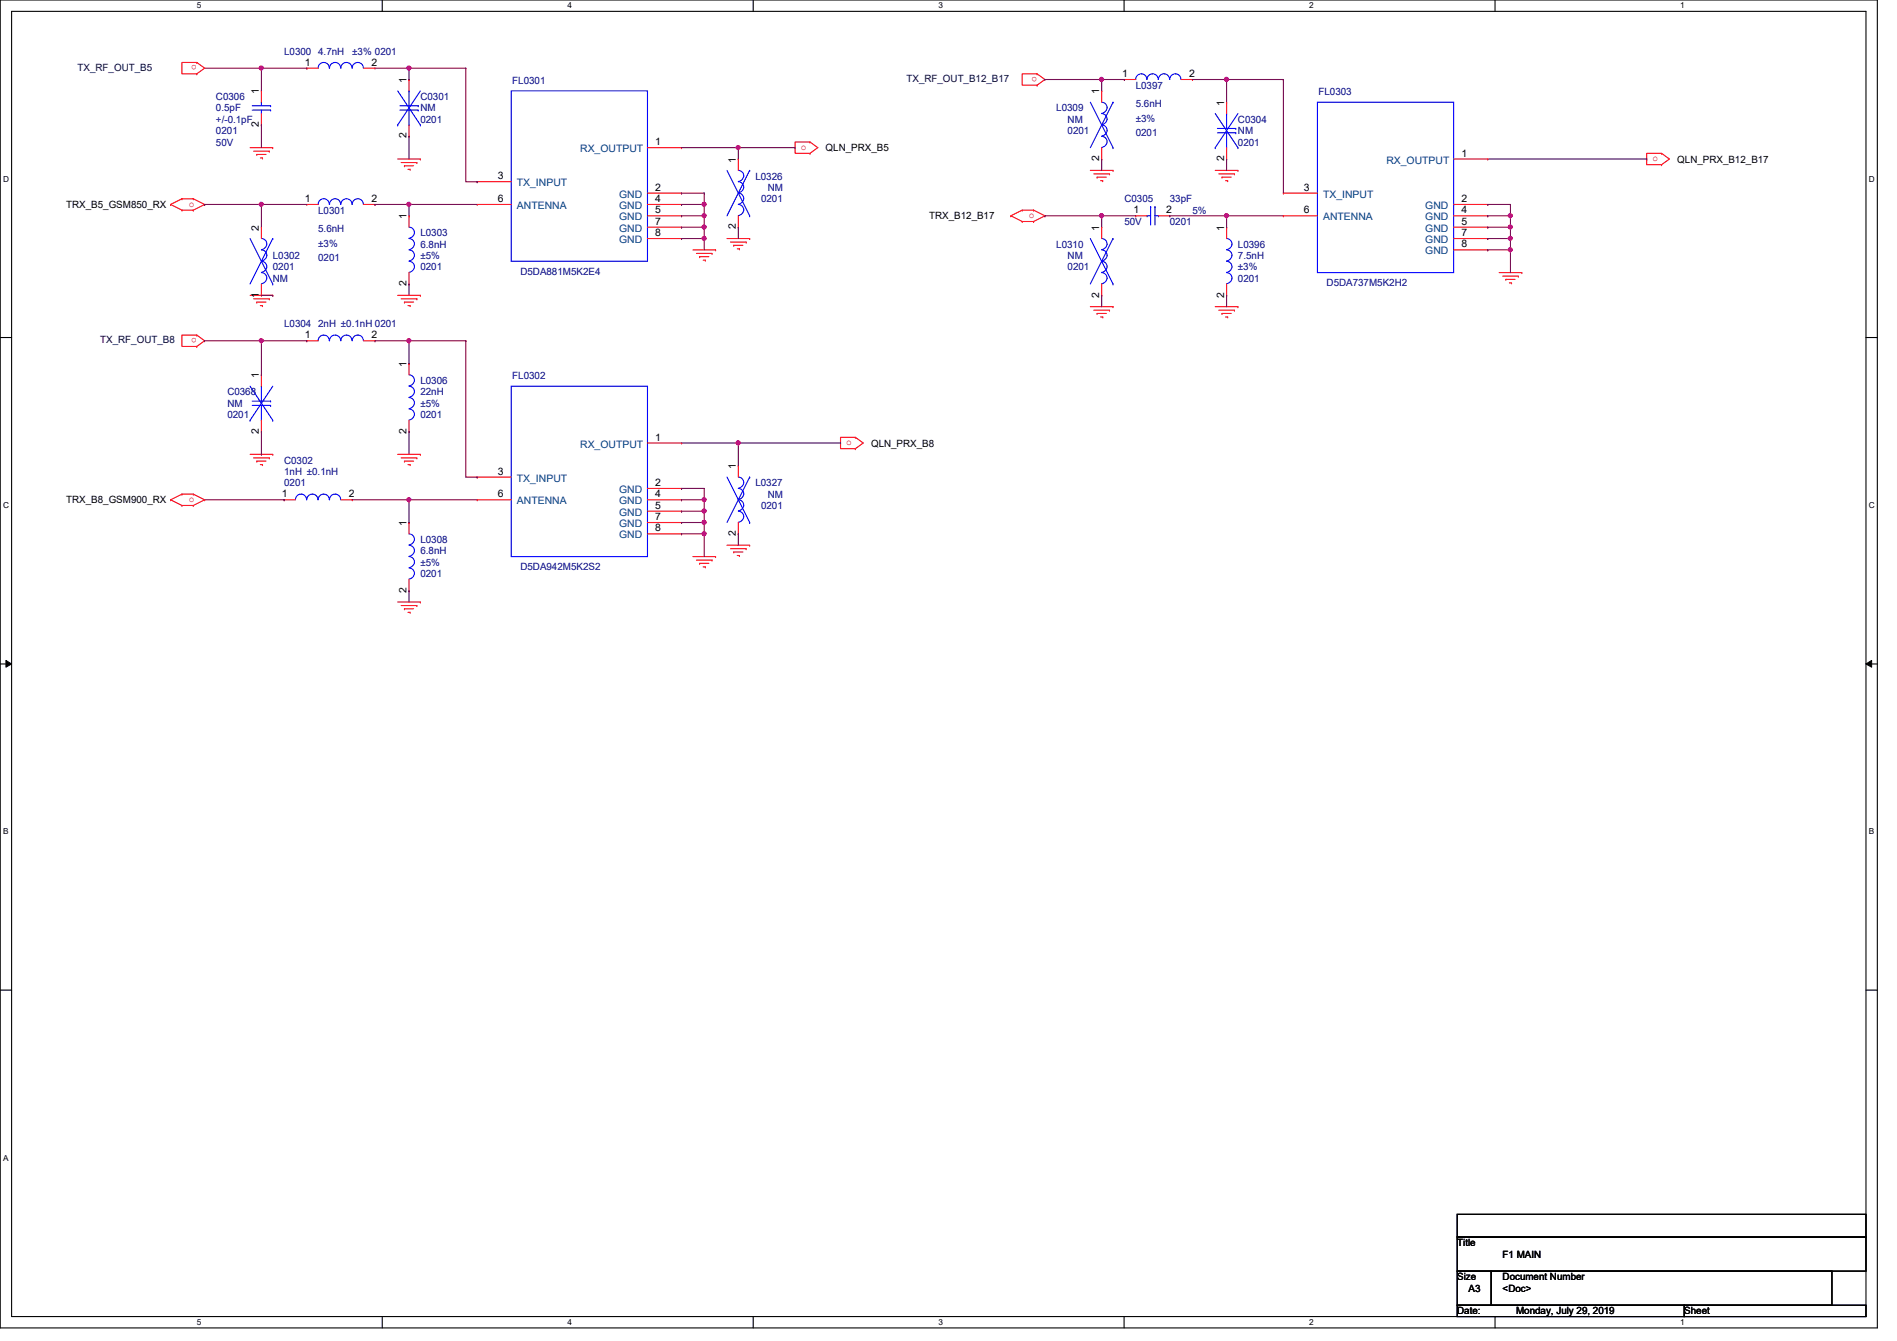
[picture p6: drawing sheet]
<svg xmlns="http://www.w3.org/2000/svg" width="297mm" height="210mm" viewBox="0 0 297 210" stroke-linecap="round" stroke-linejoin="round" font-family="sans-serif">
<path d="M0 0h294v207.9h-294zM1.8 1.8h290.4v204.3h-290.4z" fill="none" stroke="#000" stroke-width=".17"/>
<g fill="#fff">
<path d="M30.8 .2h.7v1.4h-.7z"/>
<path d="M30.8 206.2h.7v1.4h-.7z"/>
</g>
<path d="M59.9 0v1.8M59.9 206.1v1.8" fill="none" stroke="#000" stroke-width=".17"/>
<g fill="#fff">
<path d="M88.9 .2h.6v1.4h-.6z"/>
<path d="M88.9 206.2h.6v1.4h-.6z"/>
</g>
<path d="M117.9 0v1.8M117.9 206.1v1.8" fill="none" stroke="#000" stroke-width=".17"/>
<g fill="#fff">
<path d="M146.9 .2h.7v1.4h-.7z"/>
<path d="M146.9 206.2h.7v1.4h-.7z"/>
</g>
<path d="M176 0v1.8M176 206.1v1.8" fill="none" stroke="#000" stroke-width=".17"/>
<g fill="#fff">
<path d="M205 .2h.7v1.4h-.7z"/>
<path d="M205 206.2h.7v1.4h-.7z"/>
</g>
<path d="M234.1 0v1.8M234.1 206.1v1.8" fill="none" stroke="#000" stroke-width=".17"/>
<g fill="#fff">
<path d="M263.1 .2h.7v1.4h-.7z"/>
<path d="M263.1 206.2h.7v1.4h-.7z"/>
<path d="M.5 27.3h.9v1.4h-.9z"/>
<path d="M292.6 27.3h.9v1.4h-.9z"/>
<path d="M.5 78.4h.9v1.4h-.9z"/>
<path d="M292.6 78.4h.9v1.4h-.9z"/>
</g>
<path d="M0 52.8h1.8M292.2 52.8h1.8" fill="none" stroke="#000" stroke-width=".17"/>
<g fill="#fff">
<path d="M.5 129.5h.8v1.4h-.8z"/>
<path d="M292.6 129.5h.9v1.4h-.9z"/>
</g>
<path d="M0 103.9h1.8M292.2 103.9h1.8" fill="none" stroke="#000" stroke-width=".17"/>
<path d="M.9 103.4l.9 .5-.9 .5zM292.2 103.9l.9-.5v1z" fill="#000"/>
<path d="M.9 103.4l.9 .5-.9 .5zM292.2 103.9l.9-.5v1z" fill="none" stroke="#000" stroke-width=".16"/>
<path d="M.5 180.5h.8v1.4h-.8z" fill="#fff"/>
<path d="M0 155h1.8M292.2 155h1.8M228.2 190.1h64v3.5h-64zM228.2 193.6h64v5.4h-64zM228.2 199h5.3v5.3h-5.3zM233.5 199h53.3v5.3h-53.3zM228.2 204.3h35.5v1.8h-35.5zM263.7 204.3h28.5v1.8h-28.5z" fill="none" stroke="#000" stroke-width=".17"/>
<g fill="none" stroke="#f00" stroke-width=".17">
<path d="M30.8 11.6h.1M30.8 9.8h.1M30.8 9.8h-2.3v1.8h2.3M30.8 9.8l1.2 .9-1.2 .9M40.9 14.2h.1M40.9 19.6h.1M40.9 14.2v1.8M40.9 17.8v1.8M48 10.7h.1M48 10.7h1.8M56.9 10.7h1.8M58.7 10.7h.1"/>
<path d="M64 12.4h.1M64 12.4v1.8M64 19.6v1.7M162.4 13.3h.1M162.4 11.6h.1M162.4 11.6h-2.3v1.7h2.3M162.4 11.6l1.2 .8-1.2 .9M172.5 14.2h.1M172.5 14.2v1.8M176.1 12.4h.1M176.1 12.4h1.7M185 12.4h1.7"/>
<path d="M186.7 12.4h.1M192.1 16h.1M192.1 16v1.8M26.7 32h.1M26.7 32l1.8 .9M28.5 31.1h.1M28.5 32.9h.1M28.5 31.1h1.8M28.5 31.1l-1.8 .9M28.5 32.9h1.8M30.3 31.1h.1M30.3 32.9h.1"/>
<path d="M30.3 31.1l1.7 .9M32 32h.1M32 32l-1.7 .9M39.2 23.1h3.5M39.7 23.7h2.5M40.2 24.2h.1M40.2 24.2h1.5M40.8 24.7h.3M40.9 35.6h.1M40.9 35.6v1.7M41.1 24.7h.1M42.2 23.7h.1"/>
<path d="M42.7 23.1h.1M48 32h.1M48 32h1.8M56.9 32h1.8M58.7 32h.1M62.3 24.9h3.5M62.8 25.4h2.5M63.3 26h.1M63.3 26h1.5M63.9 26.5h.3M64 21.3h.1M64 33.8h.1"/>
<path d="M64 33.8v1.8M64.2 26.5h.1M65.3 25.4h.1M65.8 24.9h.1M74.7 28.4h.1M74.7 32h.1M74.7 32h5.3M74.7 28.4h5.3M101.4 37.3h5.3M101.4 23.1h5.3M101.4 33.8h5.3M101.4 30.2h5.3"/>
<path d="M101.4 32h5.3M101.4 35.6h5.3M106.7 23.1h.1M106.7 30.2h.1M106.7 32h.1M106.7 33.8h.1M106.7 35.6h.1M106.7 37.3h.1M108.5 39.1h3.6M109 39.7h2.5M111.5 39.7h.1M112.1 39.1h.1"/>
<path d="M113.8 37.3h3.6M114.4 37.9h2.4M114.9 38.4h.1M114.9 38.4h1.4M115.4 38.9h.4M115.6 24.9h.1M115.6 35.6h.1M115.6 24.9v1.8M115.6 33.8v1.8M115.8 38.9h.1M116.8 37.9h.1M117.4 37.3h.1"/>
<path d="M126.8 22.2h.1M126.8 24h.1M126.8 22.2h-2.3v1.8h2.3M126.8 22.2l1.3 .9-1.3 .9M158.3 33.8h.1M158.3 33.8l1.8 .9M160.1 32.9h.1M160.1 34.7h.1M160.1 32.9h1.7M160.1 32.9l-1.8 .9M160.1 34.7h1.7M161.8 32.9h.1"/>
<path d="M161.8 34.7h.1M161.8 32.9l1.8 .9M163.6 33.8h.1M163.6 33.8l-1.8 .9M170.7 26.7h3.6M171.3 27.2h2.4M171.8 27.7h.1M171.8 27.7h1.4M172.3 28.3h.4M172.5 35.6h.1M172.5 24.9h.1M172.5 23.1v1.8"/>
<path d="M172.5 35.6v1.7M172.7 28.3h.1M173.7 27.2h.1M174.3 26.7h.1M177.8 33.8h.1M177.8 33.8h1.8M181.4 33.8h1.8M183.2 33.8h.1M190.3 26.7h3.5M190.8 27.2h2.5M191.3 27.7h.1M191.3 27.7h1.5"/>
<path d="M191.9 28.3h.3M192.1 35.6h.1M192.1 24.9h.1M192.1 23.1v1.8M192.1 35.6v1.7M192.2 28.3h.1M193.3 27.2h.1M193.8 26.7h.1M201 30.2h.1M201 33.8h.1M201 33.8h5.3M201 30.2h5.3"/>
<path d="M227.6 39.1h5.4M227.6 24.9h5.4M227.6 37.3h5.4M227.6 33.8h5.4M227.6 32h5.4M227.6 35.6h5.4M233 24.9h.1M233 32h.1M233 33.8h.1M233 35.6h.1M233 37.3h.1M233 39.1h.1"/>
<path d="M260.2 24h.1M260.2 25.8h.1M260.2 24h-2.4v1.8h2.4M260.2 24l1.2 .9-1.2 .9M30.8 54.2h.1M30.8 52.5h.1M30.8 52.5h-2.3v1.7h2.3M30.8 52.5l1.2 .8-1.2 .9M39.2 46.2h3.5M39.7 46.8h2.5M40.2 47.3h.1M40.2 47.3h1.5"/>
<path d="M40.8 47.8h.3M40.9 46.2h.1M40.9 58.7h.1M40.9 44.4v1.8M40.9 58.7v1.8M41.1 47.8h.1M42.2 46.8h.1M42.7 46.2h.1M48 53.3h.1M48 53.3h1.8M56.9 53.3h1.8M58.7 53.3h.1"/>
<path d="M62.3 46.2h3.5M62.8 46.8h2.5M63.3 47.3h.1M63.3 47.3h1.5M63.9 47.8h.3M64 56.9h.1M64 44.4h.1M64 42.7v1.7M64 56.9v1.8M64.2 47.8h.1M65.3 46.8h.1M65.8 46.2h.1"/>
<path d="M109.6 40.2h.1M109.6 40.2h1.4M110.1 40.7h.3M110.4 40.7h.1M170.7 48h3.6M171.3 48.6h2.4M171.8 49.1h.1M171.8 49.1h1.4M172.3 49.6h.4M172.5 46.2h.1M172.5 44.4v1.8M172.7 49.6h.1"/>
<path d="M173.7 48.6h.1M174.3 48h.1M190.3 48h3.5M190.8 48.6h2.5M191.3 49.1h.1M191.3 49.1h1.5M191.9 49.6h.3M192.1 46.2h.1M192.1 44.4v1.8M192.2 49.6h.1M193.3 48.6h.1M193.8 48h.1"/>
<path d="M234.7 42.7h3.6M235.3 43.2h2.4M235.8 43.7h.1M235.8 43.7h1.4M236.3 44.3h.4M236.7 44.3h.1M237.7 43.2h.1M238.3 42.7h.1M26.7 78.2h.1M26.7 78.2l1.8 .9M28.5 77.3h.1M28.5 79.1h.1"/>
<path d="M28.5 77.3h1.8M28.5 77.3l-1.8 .9M28.5 79.1h1.8M30.3 77.3h.1M30.3 79.1h.1M30.3 77.3l1.7 .9M32 78.2h.1M32 78.2l-1.7 .9M39.2 71.1h3.5M39.7 71.7h2.5M40.2 72.2h.1M40.2 72.2h1.5"/>
<path d="M40.8 72.7h.3M40.9 67.6h.1M40.9 65.8v1.8M41.1 72.7h.1M42.2 71.7h.1M42.7 71.1h.1M44.5 78.2h.1M44.5 78.2h1.8M53.4 78.2h1.8M55.2 78.2h.1M62.3 71.1h3.5M62.8 71.7h2.5"/>
<path d="M63.3 72.2h.1M63.3 72.2h1.5M63.9 72.7h.3M64 67.6h.1M64 65.8v1.8M64.2 72.7h.1M65.3 71.7h.1M65.8 71.1h.1M74.7 74.7h.1M74.7 78.2h.1M74.7 74.7h5.3M74.7 78.2h5.3"/>
<path d="M101.4 78.2h5.3M101.4 69.3h5.3M101.4 76.5h5.3M106.7 69.3h.1M106.7 76.5h.1M106.7 78.2h.1M115.6 72.9h.1M115.6 72.9v1.8M133.9 68.5h.1M133.9 70.2h.1M133.9 68.5h-2.3v1.7h2.3M133.9 68.5l1.3 .8-1.3 .9"/>
<path d="M62.3 94.2h3.5M62.8 94.8h2.5M63.3 95.3h.1M63.3 95.3h1.5M63.9 95.8h.3M64 81.8h.1M64 92.5h.1M64 81.8v1.8M64 90.7v1.8M64.2 95.8h.1M65.3 94.8h.1M65.8 94.2h.1"/>
<path d="M101.4 80h5.3M101.4 81.8h5.3M101.4 83.6h5.3M106.7 80h.1M106.7 81.8h.1M106.7 83.6h.1M108.5 87.1h3.6M109 87.7h2.5M109.6 88.2h.1M109.6 88.2h1.4M110.1 88.7h.3M110.4 88.7h.1"/>
<path d="M111.5 87.7h.1M112.1 87.1h.1M113.8 85.3h3.6M114.4 85.9h2.4M114.9 86.4h.1M114.9 86.4h1.4M115.4 87h.4M115.6 83.6h.1M115.6 81.8v1.8M115.8 87h.1M116.8 85.9h.1M117.4 85.3h.1"/>
</g>
<g fill="none" stroke="#00f" stroke-width=".17">
<path d="M39.5 16.6h2.9M39.5 17.2h2.9M40.9 16h.1M40.9 17.8h.1M40.9 16v.6M40.9 17.2v.6M42.4 16.6h.1M42.4 17.2h.1M49.8 10.7a.87 .87 0 0 1 .9-.9 .87 .87 0 0 1 .9 .9M51.6 10.7a.87 .87 0 0 1 .9-.9 .87 .87 0 0 1 .8 .9M53.4 10.7a.87 .87 0 0 1 .8-.9 .87 .87 0 0 1 .9 .9M55.2 10.7a.87 .87 0 0 1 .8-.9 .87 .87 0 0 1 .9 .9"/>
<path d="M62.3 19.6h.1M62.3 14.2l3.5 5.4M62.6 16.6h2.9M62.6 17.2h2.9M64 14.2h.1M64 19.6h.1M64 14.2v2.4M64 17.2v2.4M65.5 16.6h.1M65.5 17.2h.1M65.8 19.6h.1M65.8 14.2l-3.5 5.4"/>
<path d="M80 14.2h21.4v26.7h-21.4zM170.7 16l3.6 7.1M172.5 16a.87 .87 0 0 1 .9 .9 .87 .87 0 0 1-.9 .8M172.5 17.8a.87 .87 0 0 1 .9 .8 .87 .87 0 0 1-.9 .9M172.5 19.6a.87 .87 0 0 1 .9 .8 .87 .87 0 0 1-.9 .9M174.3 16h.1M174.3 16l-3.6 7.1M177.8 12.4a.87 .87 0 0 1 .9-.8 .87 .87 0 0 1 .9 .8M179.6 12.4a.87 .87 0 0 1 .9-.8 .87 .87 0 0 1 .9 .8M181.4 12.4a.87 .87 0 0 1 .9-.8 .87 .87 0 0 1 .8 .8M183.2 12.4a.87 .87 0 0 1 .8-.8 .87 .87 0 0 1 .9 .8M190.3 17.8l3.5 5.3"/>
<path d="M192.1 17.8h.1M192.1 17.8v2.3M193.8 17.8l-3.5 5.3M206.3 16h21.3v26.7h-21.3zM39.2 37.3l3.5 7.1M40.9 39.1a.87 .87 0 0 1 .9 .9 .87 .87 0 0 1-.9 .9M40.9 37.3a.87 .87 0 0 1 .9 .9 .87 .87 0 0 1-.9 .9M42.7 37.3h.1M42.7 37.3l-3.5 7.1M49.8 32a.87 .87 0 0 1 .9-.9 .87 .87 0 0 1 .9 .9M51.6 32a.87 .87 0 0 1 .9-.9 .87 .87 0 0 1 .8 .9M53.4 32a.87 .87 0 0 1 .8-.9 .87 .87 0 0 1 .9 .9"/>
<path d="M55.2 32a.87 .87 0 0 1 .8-.9 .87 .87 0 0 1 .9 .9M64 35.6a.87 .87 0 0 1 .9 .8 .87 .87 0 0 1-.9 .9M64 37.3a.87 .87 0 0 1 .9 .9 .87 .87 0 0 1-.9 .9M64 39.1a.87 .87 0 0 1 .9 .9 .87 .87 0 0 1-.9 .9M113.8 26.7l3.6 7.1M115.6 26.7a.87 .87 0 0 1 .9 .8 .87 .87 0 0 1-.9 .9M115.6 28.4a.87 .87 0 0 1 .9 .9 .87 .87 0 0 1-.9 .9M115.6 30.2a.87 .87 0 0 1 .9 .9 .87 .87 0 0 1-.9 .9M115.6 32a.87 .87 0 0 1 .9 .9 .87 .87 0 0 1-.9 .8M117.4 26.7h.1M117.4 33.8h.1M117.4 26.7l-3.6 7.1"/>
<path d="M170.7 37.3l3.6 7.1M172.5 37.3a.87 .87 0 0 1 .9 .9 .87 .87 0 0 1-.9 .9M172.5 39.1a.87 .87 0 0 1 .9 .9 .87 .87 0 0 1-.9 .9M172.5 21.3a.87 .87 0 0 1 .9 .9 .87 .87 0 0 1-.9 .9M174.3 37.3h.1M174.3 23.1h.1M174.3 37.3l-3.6 7.1M179.6 33.8h.1M179.6 33.8h.6M180.2 32.3h.1M180.2 32.3v2.9M180.8 32.3h.1"/>
<path d="M180.8 32.3v2.9M180.8 33.8h.6M181.4 33.8h.1M190.3 23.1h.1M190.6 20.1h2.9M190.6 20.8h2.9M192.1 37.3a.87 .87 0 0 1 .8 .9 .87 .87 0 0 1-.8 .9M192.1 39.1a.87 .87 0 0 1 .8 .9 .87 .87 0 0 1-.8 .9M192.1 23.1h.1M192.1 20.8v2.3M193.5 20.1h.1M193.5 20.8h.1"/>
<path d="M193.8 23.1h.1M40.9 42.7a.87 .87 0 0 1 .9 .8 .87 .87 0 0 1-.9 .9M40.9 40.9a.87 .87 0 0 1 .9 .9 .87 .87 0 0 1-.9 .8M42.7 44.4h.1M49.8 53.3a.87 .87 0 0 1 .9-.8 .87 .87 0 0 1 .9 .8M51.6 53.3a.87 .87 0 0 1 .9-.8 .87 .87 0 0 1 .8 .8M53.4 53.3a.87 .87 0 0 1 .8-.8 .87 .87 0 0 1 .9 .8M55.2 53.3a.87 .87 0 0 1 .8-.8 .87 .87 0 0 1 .9 .8M64 58.7a.87 .87 0 0 1 .9 .8 .87 .87 0 0 1-.9 .9M64 40.9a.87 .87 0 0 1 .9 .9 .87 .87 0 0 1-.9 .8M172.5 40.9a.87 .87 0 0 1 .9 .9 .87 .87 0 0 1-.9 .8M172.5 42.7a.87 .87 0 0 1 .9 .8 .87 .87 0 0 1-.9 .9"/>
<path d="M174.3 44.4h.1M192.1 40.9a.87 .87 0 0 1 .8 .9 .87 .87 0 0 1-.8 .8M192.1 42.7a.87 .87 0 0 1 .8 .8 .87 .87 0 0 1-.8 .9M39.2 65.8h.1M39.2 60.5l3.5 5.3M39.5 62.8h2.9M39.5 63.5h2.9M40.9 60.5h.1M40.9 65.8h.1M40.9 60.5v2.3M40.9 63.5v2.3M42.4 62.8h.1"/>
<path d="M42.4 63.5h.1M42.7 65.8h.1M42.7 60.5l-3.5 5.3M46.3 78.2a.87 .87 0 0 1 .8-.9 .87 .87 0 0 1 .9 .9M48 78.2a.87 .87 0 0 1 .9-.9 .87 .87 0 0 1 .9 .9M49.8 78.2a.87 .87 0 0 1 .9-.9 .87 .87 0 0 1 .9 .9M51.6 78.2a.87 .87 0 0 1 .9-.9 .87 .87 0 0 1 .8 .9M64 60.5a.87 .87 0 0 1 .9 .8 .87 .87 0 0 1-.9 .9M64 62.2a.87 .87 0 0 1 .9 .9 .87 .87 0 0 1-.9 .9M64 64a.87 .87 0 0 1 .9 .9 .87 .87 0 0 1-.9 .8M80 60.5h21.4v26.6h-21.4zM113.8 74.7l3.6 7.1"/>
<path d="M115.6 74.7a.87 .87 0 0 1 .9 .8 .87 .87 0 0 1-.9 .9M115.6 76.5a.87 .87 0 0 1 .9 .8 .87 .87 0 0 1-.9 .9M115.6 78.2a.87 .87 0 0 1 .9 .9 .87 .87 0 0 1-.9 .9M117.4 74.7h.1M117.4 74.7l-3.6 7.1M64 83.6a.87 .87 0 0 1 .9 .8 .87 .87 0 0 1-.9 .9M64 85.3a.87 .87 0 0 1 .9 .9 .87 .87 0 0 1-.9 .9M64 87.1a.87 .87 0 0 1 .9 .9 .87 .87 0 0 1-.9 .9M64 88.9a.87 .87 0 0 1 .9 .9 .87 .87 0 0 1-.9 .8M115.6 80a.87 .87 0 0 1 .9 .9 .87 .87 0 0 1-.9 .8M117.4 81.8h.1"/>
</g>
<g fill="none" stroke="#7f0040" stroke-width=".17">
<path d="M106.7 37.3h.1M106.7 37.3h3.6M233 32h.1M233 35.6h.1M233 39.1h.1M233 24.9h24.8M233 32h3.5M233 35.6h3.5M233 39.1h3.5M236.5 32h.1M236.5 39.1h.1M236.5 32v1.8"/>
<path d="M236.5 39.1v3.6M257.8 24.9h.1"/>
</g>
<circle cx="236.5" cy="39.1" r=".32" fill="#f0f"/>
<circle cx="236.5" cy="39.1" r=".32" fill="none" stroke="#f0f" stroke-width=".17"/>
<path d="M233 37.3h.1M233 37.3h3.5" fill="none" stroke="#7f0040" stroke-width=".17"/>
<circle cx="236.5" cy="37.3" r=".32" fill="#f0f"/>
<circle cx="236.5" cy="37.3" r=".32" fill="none" stroke="#f0f" stroke-width=".17"/>
<path d="M110.3 37.3h.1M110.3 37.3v1.8M233 33.8h.1M233 33.8h3.5M236.5 35.6h.1M236.5 37.3h.1M236.5 33.8h.1M236.5 33.8v5.3" fill="none" stroke="#7f0040" stroke-width=".17"/>
<circle cx="236.5" cy="35.5" r=".32" fill="#f0f"/>
<circle cx="236.5" cy="35.5" r=".32" fill="none" stroke="#f0f" stroke-width=".17"/>
<circle cx="236.5" cy="33.8" r=".32" fill="#f0f"/>
<circle cx="236.5" cy="33.8" r=".32" fill="none" stroke="#f0f" stroke-width=".17"/>
<path d="M106.7 83.6h.1M106.7 83.6h3.6" fill="none" stroke="#7f0040" stroke-width=".17"/>
<circle cx="110.3" cy="83.5" r=".32" fill="#f0f"/>
<circle cx="110.3" cy="83.5" r=".32" fill="none" stroke="#f0f" stroke-width=".17"/>
<path d="M106.7 69.3h8.9M115.6 69.3h.1M110.3 83.6h.1M110.3 83.6v3.5" fill="none" stroke="#7f0040" stroke-width=".17"/>
<circle cx="115.6" cy="69.3" r=".32" fill="#f0f"/>
<circle cx="115.6" cy="69.3" r=".32" fill="none" stroke="#f0f" stroke-width=".17"/>
<path d="M32 10.7h8.9M40.9 10.7h.1M64 21.3h.1M64 21.3v3.6M32 53.3h.1M32 53.3h8.9M32 78.2h12.5M44.5 78.2h.1" fill="none" stroke="#7f0040" stroke-width=".17"/>
<circle cx="40.9" cy="10.6" r=".32" fill="#f0f"/>
<circle cx="40.9" cy="10.6" r=".32" fill="none" stroke="#f0f" stroke-width=".17"/>
<path d="M40.9 32h.1M40.9 32v3.6M40.9 32h7.1M40.9 58.7h.1M40.9 46.2h1.8M42.7 46.2h.1M48 53.3h.1M48 53.3h-7.1v5.4M64 67.6h.1M64 67.6v3.5" fill="none" stroke="#7f0040" stroke-width=".17"/>
<circle cx="40.9" cy="53.3" r=".32" fill="#f0f"/>
<circle cx="40.9" cy="53.3" r=".32" fill="none" stroke="#f0f" stroke-width=".17"/>
<path d="M32 32h.1M32 32h8.9M64 32h.1M64 32h10.7" fill="none" stroke="#7f0040" stroke-width=".17"/>
<circle cx="40.9" cy="32" r=".32" fill="#f0f"/>
<circle cx="40.9" cy="32" r=".32" fill="none" stroke="#f0f" stroke-width=".17"/>
<path d="M58.7 53.3h.1M58.7 53.3h5.3M106.7 76.5h.1M106.7 78.2h.1M106.7 76.5h3.6v3.5M106.7 78.2h3.6M110.3 78.2h.1M110.3 80h.1" fill="none" stroke="#7f0040" stroke-width=".17"/>
<circle cx="110.3" cy="78.2" r=".32" fill="#f0f"/>
<circle cx="110.3" cy="78.2" r=".32" fill="none" stroke="#f0f" stroke-width=".17"/>
<circle cx="110.3" cy="80" r=".32" fill="#f0f"/>
<circle cx="110.3" cy="80" r=".32" fill="none" stroke="#f0f" stroke-width=".17"/>
<path d="M64 12.4h.1M64 10.7v1.7" fill="none" stroke="#7f0040" stroke-width=".17"/>
<circle cx="64" cy="10.6" r=".32" fill="#f0f"/>
<circle cx="64" cy="10.6" r=".32" fill="none" stroke="#f0f" stroke-width=".17"/>
<path d="M106.7 80h.1M106.7 81.8h.1M106.7 80h3.6v1.8M106.7 81.8h3.6M110.3 81.8h.1" fill="none" stroke="#7f0040" stroke-width=".17"/>
<circle cx="110.3" cy="81.8" r=".32" fill="#f0f"/>
<circle cx="110.3" cy="81.8" r=".32" fill="none" stroke="#f0f" stroke-width=".17"/>
<path d="M64 32h.1M64 32v1.8M64 78.2h.1M64 78.2h10.7M110.3 83.6h.1M110.3 81.8v1.8" fill="none" stroke="#7f0040" stroke-width=".17"/>
<circle cx="64" cy="32" r=".32" fill="#f0f"/>
<circle cx="64" cy="32" r=".32" fill="none" stroke="#f0f" stroke-width=".17"/>
<path d="M58.7 10.7h5.3M64 10.7h.1M106.7 23.1h8.9M115.6 23.1h.1M64 92.5h.1M64 92.5v1.7" fill="none" stroke="#7f0040" stroke-width=".17"/>
<circle cx="115.6" cy="23.1" r=".32" fill="#f0f"/>
<circle cx="115.6" cy="23.1" r=".32" fill="none" stroke="#f0f" stroke-width=".17"/>
<path d="M58.7 32h.1M58.7 32h5.3M106.7 30.2h.1M106.7 30.2h3.6M110.3 30.2h.1M110.3 30.2v1.8" fill="none" stroke="#7f0040" stroke-width=".17"/>
<circle cx="110.3" cy="32" r=".32" fill="#f0f"/>
<circle cx="110.3" cy="32" r=".32" fill="none" stroke="#f0f" stroke-width=".17"/>
<path d="M106.7 32h.1M106.7 32h3.6M110.3 32h.1M110.3 32v1.8" fill="none" stroke="#7f0040" stroke-width=".17"/>
<circle cx="110.3" cy="33.8" r=".32" fill="#f0f"/>
<circle cx="110.3" cy="33.8" r=".32" fill="none" stroke="#f0f" stroke-width=".17"/>
<path d="M106.7 33.8h.1M106.7 35.6h.1M106.7 33.8h3.6M106.7 35.6h3.6M110.3 33.8h.1M110.3 35.6h.1M110.3 33.8v3.5" fill="none" stroke="#7f0040" stroke-width=".17"/>
<circle cx="110.3" cy="37.3" r=".32" fill="#f0f"/>
<circle cx="110.3" cy="37.3" r=".32" fill="none" stroke="#f0f" stroke-width=".17"/>
<circle cx="110.3" cy="35.5" r=".32" fill="#f0f"/>
<circle cx="110.3" cy="35.5" r=".32" fill="none" stroke="#f0f" stroke-width=".17"/>
<g fill="none" stroke="#7f0040" stroke-width=".17">
<path d="M163.6 12.4h.1M163.6 12.4h12.5M176.1 12.4h.1M192.1 12.4h.1M192.1 12.4h8.9M201 12.4h.1M201 12.4v17.8M72.9 28.4h1.8M74.7 28.4h.1M64 44.4h.1M64 44.4v1.8M72.9 74.7h1.8"/>
<path d="M74.7 74.7h.1"/>
</g>
<circle cx="172.5" cy="12.4" r=".32" fill="#f0f"/>
<circle cx="172.5" cy="12.4" r=".32" fill="none" stroke="#f0f" stroke-width=".17"/>
<path d="M192.1 12.4h.1M192.1 12.4v3.6" fill="none" stroke="#7f0040" stroke-width=".17"/>
<circle cx="192" cy="12.4" r=".32" fill="#f0f"/>
<circle cx="192" cy="12.4" r=".32" fill="none" stroke="#f0f" stroke-width=".17"/>
<g fill="none" stroke="#7f0040" stroke-width=".17">
<path d="M64 10.7h.1M64 10.7h8.9M72.9 10.7h.1M72.9 10.7v17.7M172.5 12.4h.1M172.5 12.4v1.8M163.6 33.8h.1M163.6 33.8h14.2M172.5 24.9h.1M172.5 33.8h.1M172.5 24.9v1.8M192.1 24.9h.1"/>
<path d="M192.1 33.8h.1M192.1 24.9v1.8M192.1 33.8h8.9"/>
</g>
<circle cx="172.5" cy="33.8" r=".32" fill="#f0f"/>
<circle cx="172.5" cy="33.8" r=".32" fill="none" stroke="#f0f" stroke-width=".17"/>
<path d="M183.2 33.8h.1M183.2 33.8h8.9v1.8M192.1 35.6h.1" fill="none" stroke="#7f0040" stroke-width=".17"/>
<circle cx="192" cy="33.8" r=".32" fill="#f0f"/>
<circle cx="192" cy="33.8" r=".32" fill="none" stroke="#f0f" stroke-width=".17"/>
<path d="M172.5 33.8h.1M172.5 33.8v1.8M64 56.9h.1M64 53.3v3.6M72.9 53.3h.1M72.9 53.3v21.4M172.5 46.2h.1M172.5 46.2v1.8M192.1 46.2h.1M192.1 46.2v1.8" fill="none" stroke="#7f0040" stroke-width=".17"/>
<circle cx="64" cy="53.3" r=".32" fill="#f0f"/>
<circle cx="64" cy="53.3" r=".32" fill="none" stroke="#f0f" stroke-width=".17"/>
<path d="M64 53.3h8.9M72.9 53.3h.1M64 78.2v3.6M64 81.8h.1" fill="none" stroke="#7f0040" stroke-width=".17"/>
<circle cx="64" cy="78.2" r=".32" fill="#f0f"/>
<circle cx="64" cy="78.2" r=".32" fill="none" stroke="#f0f" stroke-width=".17"/>
<g fill="none" stroke="#7f0040" stroke-width=".17">
<path d="M40.9 19.6h.1M40.9 10.7h.1M40.9 10.7v3.5M40.9 19.6v3.5M40.9 10.7h7.1M48 10.7h.1M186.7 12.4h5.4M192.1 12.4h.1M115.6 35.6h.1M115.6 23.1h.1M115.6 23.1v1.8M115.6 35.6v1.7"/>
<path d="M115.6 23.1h8.9M124.5 23.1h.1M40.9 71.1h.1M40.9 67.6v3.5M55.2 78.2h8.8M64 78.2h.1M115.6 69.3h.1M115.6 69.3v3.6M115.6 69.3h16M131.6 69.3h.1M115.6 83.6h.1M115.6 83.6v1.7"/>
</g>
<circle cx="236.5" cy="39.1" r=".32" fill="#f0f"/>
<circle cx="236.5" cy="39.1" r=".32" fill="none" stroke="#f0f" stroke-width=".17"/>
<circle cx="236.5" cy="37.3" r=".32" fill="#f0f"/>
<circle cx="236.5" cy="37.3" r=".32" fill="none" stroke="#f0f" stroke-width=".17"/>
<circle cx="236.5" cy="35.5" r=".32" fill="#f0f"/>
<circle cx="236.5" cy="35.5" r=".32" fill="none" stroke="#f0f" stroke-width=".17"/>
<circle cx="236.5" cy="33.8" r=".32" fill="#f0f"/>
<circle cx="236.5" cy="33.8" r=".32" fill="none" stroke="#f0f" stroke-width=".17"/>
<circle cx="110.3" cy="83.5" r=".32" fill="#f0f"/>
<circle cx="110.3" cy="83.5" r=".32" fill="none" stroke="#f0f" stroke-width=".17"/>
<circle cx="115.6" cy="69.3" r=".32" fill="#f0f"/>
<circle cx="115.6" cy="69.3" r=".32" fill="none" stroke="#f0f" stroke-width=".17"/>
<circle cx="40.9" cy="10.6" r=".32" fill="#f0f"/>
<circle cx="40.9" cy="10.6" r=".32" fill="none" stroke="#f0f" stroke-width=".17"/>
<circle cx="40.9" cy="53.3" r=".32" fill="#f0f"/>
<circle cx="40.9" cy="53.3" r=".32" fill="none" stroke="#f0f" stroke-width=".17"/>
<circle cx="40.9" cy="32" r=".32" fill="#f0f"/>
<circle cx="40.9" cy="32" r=".32" fill="none" stroke="#f0f" stroke-width=".17"/>
<circle cx="110.3" cy="78.2" r=".32" fill="#f0f"/>
<circle cx="110.3" cy="78.2" r=".32" fill="none" stroke="#f0f" stroke-width=".17"/>
<circle cx="110.3" cy="80" r=".32" fill="#f0f"/>
<circle cx="110.3" cy="80" r=".32" fill="none" stroke="#f0f" stroke-width=".17"/>
<circle cx="64" cy="10.6" r=".32" fill="#f0f"/>
<circle cx="64" cy="10.6" r=".32" fill="none" stroke="#f0f" stroke-width=".17"/>
<circle cx="110.3" cy="81.8" r=".32" fill="#f0f"/>
<circle cx="110.3" cy="81.8" r=".32" fill="none" stroke="#f0f" stroke-width=".17"/>
<circle cx="64" cy="32" r=".32" fill="#f0f"/>
<circle cx="64" cy="32" r=".32" fill="none" stroke="#f0f" stroke-width=".17"/>
<circle cx="115.6" cy="23.1" r=".32" fill="#f0f"/>
<circle cx="115.6" cy="23.1" r=".32" fill="none" stroke="#f0f" stroke-width=".17"/>
<circle cx="110.3" cy="32" r=".32" fill="#f0f"/>
<circle cx="110.3" cy="32" r=".32" fill="none" stroke="#f0f" stroke-width=".17"/>
<circle cx="110.3" cy="33.8" r=".32" fill="#f0f"/>
<circle cx="110.3" cy="33.8" r=".32" fill="none" stroke="#f0f" stroke-width=".17"/>
<circle cx="110.3" cy="37.3" r=".32" fill="#f0f"/>
<circle cx="110.3" cy="37.3" r=".32" fill="none" stroke="#f0f" stroke-width=".17"/>
<circle cx="110.3" cy="35.5" r=".32" fill="#f0f"/>
<circle cx="110.3" cy="35.5" r=".32" fill="none" stroke="#f0f" stroke-width=".17"/>
<circle cx="172.5" cy="12.4" r=".32" fill="#f0f"/>
<circle cx="172.5" cy="12.4" r=".32" fill="none" stroke="#f0f" stroke-width=".17"/>
<circle cx="192" cy="12.4" r=".32" fill="#f0f"/>
<circle cx="192" cy="12.4" r=".32" fill="none" stroke="#f0f" stroke-width=".17"/>
<circle cx="172.5" cy="33.8" r=".32" fill="#f0f"/>
<circle cx="172.5" cy="33.8" r=".32" fill="none" stroke="#f0f" stroke-width=".17"/>
<circle cx="192" cy="33.8" r=".32" fill="#f0f"/>
<circle cx="192" cy="33.8" r=".32" fill="none" stroke="#f0f" stroke-width=".17"/>
<circle cx="64" cy="53.3" r=".32" fill="#f0f"/>
<circle cx="64" cy="53.3" r=".32" fill="none" stroke="#f0f" stroke-width=".17"/>
<circle cx="64" cy="78.2" r=".32" fill="#f0f"/>
<circle cx="64" cy="78.2" r=".32" fill="none" stroke="#f0f" stroke-width=".17"/>
<g font-size="1.6" fill="#000040">
<text x="12.1" y="11">TX_RF_OUT_B5</text>
<text x="141.9" y="12.8">TX_RF_OUT_B12_B17</text>
<text x="15.7" y="53.7">TX_RF_OUT_B8</text>
</g>
<g font-size="1.6" fill="#f00">
<text x="30.8" y="10.2" transform="rotate(180 30.8 10.2)">o</text>
<text x="162.4" y="12" transform="rotate(180 162.4 12)">o</text>
<text x="125.4" y="23.5">o</text>
<text x="258.7" y="25.2">o</text>
<text x="29.5" y="32.3">o</text>
<text x="161.1" y="34.1">o</text>
<text x="30.8" y="52.9" transform="rotate(180 30.8 52.9)">o</text>
<text x="132.5" y="69.7">o</text>
<text x="29.5" y="78.6">o</text>
</g>
<g font-size="1.6" fill="#00007f">
<text x="44.5" y="8.6">L0300 4.7nH</text>
<text x="55.2" y="8.6">±3% 0201</text>
<text x="33.8" y="15.7">C0306</text>
<text x="33.8" y="17.4">0.5pF</text>
<text x="65.8" y="15.7">C0301</text>
<text x="65.8" y="17.4">NM</text>
<text x="80.2" y="13.2">FL0301</text>
<text x="165.4" y="17.4">L0309</text>
<text x="177.8" y="13.9">L0397</text>
<text x="177.8" y="16.7">5.6nH</text>
<text x="206.5" y="14.9">FL0303</text>
<text x="33.8" y="21">0201</text>
<text x="33.8" y="22.8">50V</text>
<text x="33.8" y="19.2">+/-0.1pF</text>
<text x="65.8" y="19.2">0201</text>
<text x="167.2" y="19.2">NM</text>
<text x="167.2" y="21">0201</text>
<text x="177.8" y="19">±3%</text>
<text x="177.8" y="21.3">0201</text>
<text x="193.8" y="19.2">C0304</text>
<text x="193.8" y="21">NM</text>
<text x="193.8" y="22.8">0201</text>
<text x="118.3" y="28.1">L0326</text>
<text x="120.2" y="29.9">NM</text>
<text x="49.8" y="33.4">L0301</text>
<text x="119.2" y="31.7">0201</text>
<text x="176.1" y="31.7">C0305</text>
<text x="176.1" y="35.2">50V</text>
<text x="183.2" y="31.7">33pF</text>
<text x="183.2" y="35.2">0201</text>
<text x="186.7" y="33.4">5%</text>
<text x="42.7" y="40.6">L0302</text>
<text x="49.8" y="36.3">5.6nH</text>
<text x="49.8" y="38.6">±3%</text>
<text x="49.8" y="40.9">0201</text>
<text x="65.8" y="37">L0303</text>
<text x="65.8" y="38.8">6.8nH</text>
<text x="65.8" y="40.6">±5%</text>
<text x="165.4" y="38.8">L0310</text>
<text x="167.2" y="40.6">NM</text>
<text x="193.8" y="38.8">L0396</text>
<text x="193.8" y="40.6">7.5nH</text>
<text x="42.7" y="44.1">NM</text>
<text x="42.7" y="42.3">0201</text>
<text x="65.8" y="42.3">0201</text>
<text x="81.5" y="43.1">D5DA881M5K2E4</text>
<text x="167.2" y="42.3">0201</text>
<text x="193.8" y="42.3">±3%</text>
<text x="193.8" y="44.1">0201</text>
<text x="207.7" y="44.8">D5DA737M5K2H2</text>
<text x="44.5" y="51.2">L0304 2nH ±0.1nH 0201</text>
<text x="80.2" y="59.4">FL0302</text>
<text x="35.6" y="61.9">C0368</text>
<text x="35.6" y="63.7">NM</text>
<text x="35.6" y="65.4">0201</text>
<text x="65.8" y="60.1">L0306</text>
<text x="65.8" y="61.9">22nH</text>
<text x="65.8" y="63.7">±5%</text>
<text x="65.8" y="65.4">0201</text>
<text x="44.5" y="72.6">C0302</text>
<text x="44.5" y="74.3">1nH ±0.1nH</text>
<text x="44.5" y="76.1">0201</text>
<text x="118.3" y="76.1">L0327</text>
<text x="120.2" y="77.9">NM</text>
<text x="119.2" y="79.7">0201</text>
<text x="65.8" y="85">L0308</text>
<text x="65.8" y="86.8">6.8nH</text>
<text x="65.8" y="88.6">±5%</text>
<text x="81.5" y="89.3">D5DA942M5K2S2</text>
<text x="65.8" y="90.3">0201</text>
</g>
<g font-size="1.6">
<text x="47.7" y="10.3">1</text>
<text x="58.2" y="10.3">2</text>
<text x="40.6" y="14.8" transform="rotate(-90 40.6 14.8)">1</text>
<text x="63.7" y="13" transform="rotate(-90 63.7 13)">1</text>
<text x="172.1" y="14.8" transform="rotate(-90 172.1 14.8)">1</text>
<text x="175.7" y="12.1">1</text>
<text x="186.2" y="12.1">2</text>
<text x="191.7" y="16.6" transform="rotate(-90 191.7 16.6)">1</text>
<text x="40.6" y="19.9" transform="rotate(-90 40.6 19.9)">2</text>
<text x="63.7" y="21.7" transform="rotate(-90 63.7 21.7)">2</text>
<text x="102.6" y="22.7">1</text>
<text x="129.3" y="23.7">QLN_PRX_B5</text>
<text x="77.9" y="28.1">3</text>
<text x="102.6" y="29.8">2</text>
<text x="115.2" y="25.4" transform="rotate(-90 115.2 25.4)">1</text>
<text x="172.1" y="25.2" transform="rotate(-90 172.1 25.2)">2</text>
<text x="191.7" y="25.2" transform="rotate(-90 191.7 25.2)">2</text>
<text x="204.2" y="29.8">3</text>
<text x="228.9" y="24.5">1</text>
<text x="262.6" y="25.4">QLN_PRX_B12_B17</text>
<text x="10.4" y="32.6">TRX_B5_GSM850_RX</text>
<text x="47.7" y="31.6">1</text>
<text x="58.2" y="31.6">2</text>
<text x="63.7" y="34.3" transform="rotate(-90 63.7 34.3)">1</text>
<text x="77.9" y="31.6">6</text>
<text x="102.6" y="31.6">4</text>
<text x="102.6" y="33.4">5</text>
<text x="102.6" y="35.2">7</text>
<text x="115.2" y="35.9" transform="rotate(-90 115.2 35.9)">2</text>
<text x="145.5" y="34.3">TRX_B12_B17</text>
<text x="177.5" y="33.4">1</text>
<text x="182.6" y="33.4">2</text>
<text x="204.2" y="33.4">6</text>
<text x="228.9" y="31.6">2</text>
<text x="228.9" y="33.4">4</text>
<text x="228.9" y="35.2">5</text>
<text x="40.6" y="36.1" transform="rotate(-90 40.6 36.1)">2</text>
<text x="102.6" y="37">8</text>
<text x="172.1" y="36.1" transform="rotate(-90 172.1 36.1)">1</text>
<text x="191.7" y="36.1" transform="rotate(-90 191.7 36.1)">1</text>
<text x="228.9" y="37">7</text>
<text x="228.9" y="38.7">8</text>
<text x="40.6" y="46.6" transform="rotate(-90 40.6 46.6)">1</text>
<text x="63.7" y="44.8" transform="rotate(-90 63.7 44.8)">2</text>
<text x="172.1" y="46.6" transform="rotate(-90 172.1 46.6)">2</text>
<text x="191.7" y="46.6" transform="rotate(-90 191.7 46.6)">2</text>
<text x="47.7" y="53">1</text>
<text x="58.2" y="53">2</text>
<text x="40.6" y="59.2" transform="rotate(-90 40.6 59.2)">1</text>
<text x="63.7" y="57.4" transform="rotate(-90 63.7 57.4)">1</text>
<text x="40.6" y="67.9" transform="rotate(-90 40.6 67.9)">2</text>
<text x="63.7" y="67.9" transform="rotate(-90 63.7 67.9)">2</text>
<text x="102.6" y="69">1</text>
<text x="136.4" y="69.9">QLN_PRX_B8</text>
<text x="44.2" y="77.9">1</text>
<text x="54.6" y="77.9">2</text>
<text x="77.9" y="74.3">3</text>
<text x="77.9" y="77.9">6</text>
<text x="102.6" y="76.1">2</text>
<text x="102.6" y="77.9">4</text>
<text x="115.2" y="73.4" transform="rotate(-90 115.2 73.4)">1</text>
<text x="10.4" y="78.8">TRX_B8_GSM900_RX</text>
<text x="63.7" y="82.3" transform="rotate(-90 63.7 82.3)">1</text>
<text x="102.6" y="79.6">5</text>
<text x="102.6" y="81.4">7</text>
<text x="102.6" y="83.2">8</text>
<text x="115.2" y="83.9" transform="rotate(-90 115.2 83.9)">2</text>
<text x="63.7" y="92.8" transform="rotate(-90 63.7 92.8)">2</text>
<text x="228.2" y="195.1">Title</text>
<text x="235.3" y="196.8">F1 MAIN</text>
<text x="228.2" y="200.4">Size</text>
<text x="230" y="202.2">A3</text>
<text x="235.3" y="200.4">Document Number</text>
<text x="235.3" y="202.2">&lt;Doc&gt;</text>
<text x="228.2" y="205.7">Date:</text>
<text x="237.4" y="205.7">Monday, July 29, 2019</text>
<text x="263.7" y="205.7">Sheet</text>
</g>
<g font-size="1.6" fill="#00407f">
<text x="90.8" y="23.8">RX_OUTPUT</text>
<text x="80.9" y="29.2">TX_INPUT</text>
<text x="217.1" y="25.6">RX_OUTPUT</text>
<text x="80.9" y="32.7">ANTENNA</text>
<text x="96.9" y="30.9">GND</text>
<text x="96.9" y="32.7">GND</text>
<text x="96.9" y="34.5">GND</text>
<text x="207.2" y="30.9">TX_INPUT</text>
<text x="207.2" y="34.5">ANTENNA</text>
<text x="223.2" y="32.7">GND</text>
<text x="223.2" y="34.5">GND</text>
<text x="96.9" y="36.3">GND</text>
<text x="96.9" y="38.1">GND</text>
<text x="223.2" y="36.3">GND</text>
<text x="223.2" y="38.1">GND</text>
<text x="223.2" y="39.8">GND</text>
<text x="90.8" y="70.1">RX_OUTPUT</text>
<text x="80.9" y="75.4">TX_INPUT</text>
<text x="96.9" y="77.2">GND</text>
<text x="80.9" y="79">ANTENNA</text>
<text x="96.9" y="79">GND</text>
<text x="96.9" y="80.7">GND</text>
<text x="96.9" y="82.5">GND</text>
<text x="96.9" y="84.3">GND</text>
</g>
<g font-size="1.3">
<text x="30.8" y="1.3">5</text>
<text x="88.9" y="1.3">4</text>
<text x="146.9" y="1.3">3</text>
<text x="205" y="1.3">2</text>
<text x="263.1" y="1.3">1</text>
<text x=".5" y="28.4">D</text>
<text x="292.6" y="28.4">D</text>
<text x=".5" y="79.5">C</text>
<text x="292.6" y="79.5">C</text>
<text x=".5" y="130.6">B</text>
<text x="292.6" y="130.6">B</text>
<text x=".5" y="181.7">A</text>
<text x="30.8" y="207.4">5</text>
<text x="88.9" y="207.4">4</text>
<text x="146.9" y="207.4">3</text>
<text x="205" y="207.4">2</text>
<text x="263.1" y="207.4">1</text>
</g>
</svg>
